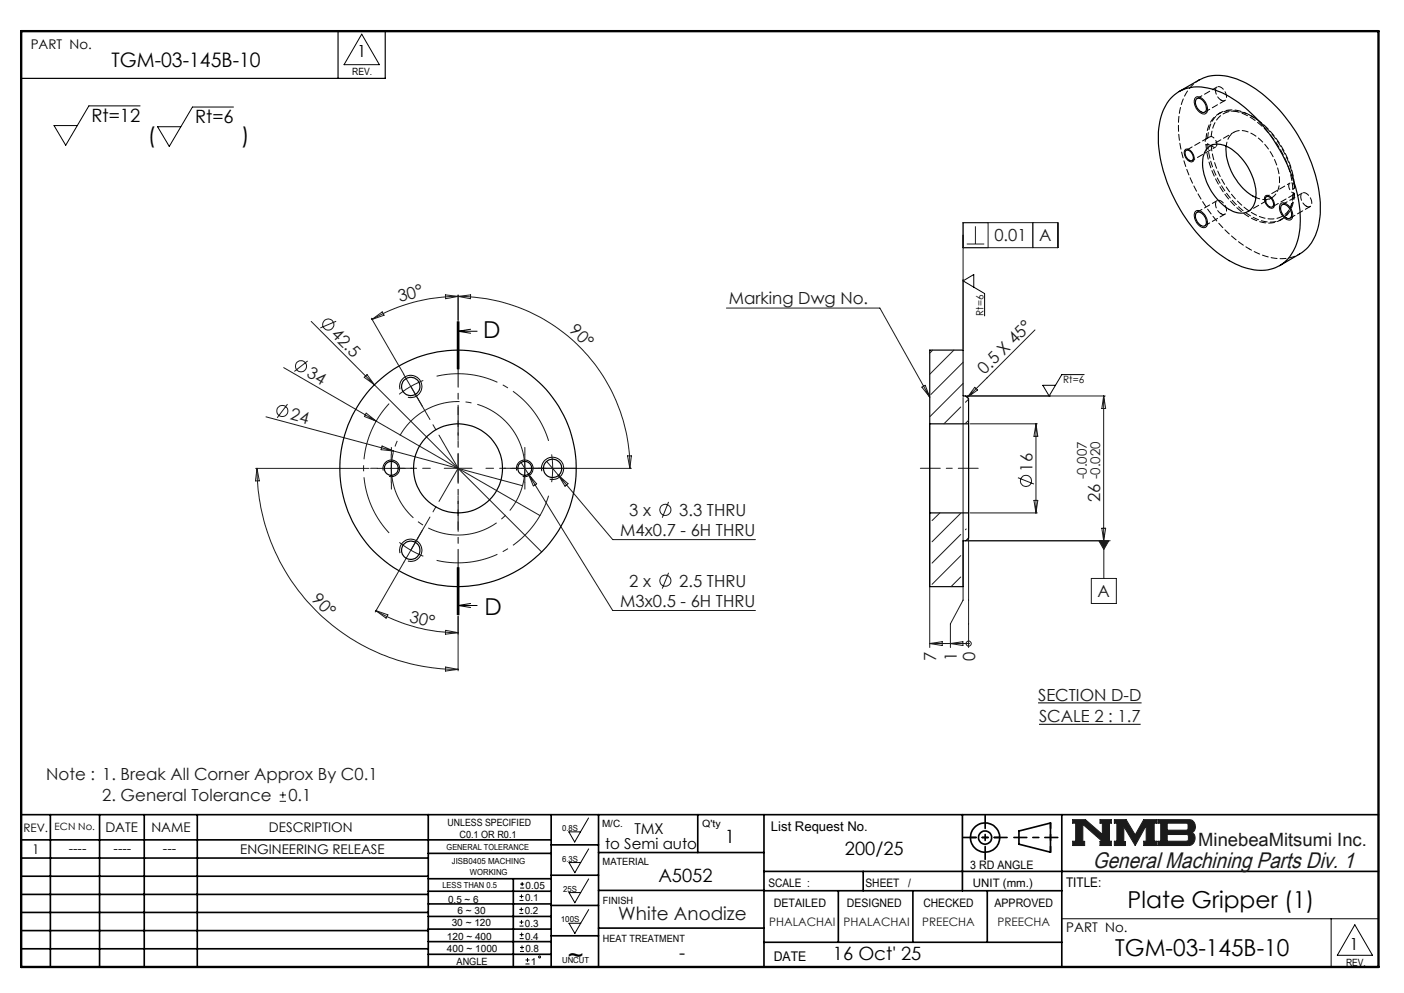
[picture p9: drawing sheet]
<svg xmlns="http://www.w3.org/2000/svg" width="297mm" height="210mm" viewBox="0 0 297 210" stroke-linecap="round" stroke-linejoin="round" font-family="sans-serif">
<g fill="none" stroke="#000" stroke-width=".35">
<path d="M4.5 172.3h287.1M4.5 177.6h112.1M10.7 172.3v32.2M21.1 172.3v32.2M30.5 172.3v32.2M41.7 172.3v32.2M90.6 172.3v32.2M116.6 172.3v32.2M116.6 178.7h10M126.6 172.3v32.2M147.6 172.3v8M161.6 172.3v32.2"/>
<path d="M203.6 172.3v16.1M215.5 175.7l6.7-1.6v6.1l-6.7-1.7zM224.6 172.3v32.2M4.5 185.3h86.1M4.5 181.5h86.1M4.5 189.2h86.1M4.5 193h86.1M4.5 196.8h86.1M90.6 199.1h26M90.6 193.8h26M90.6 188.5h26M90.6 191.2h26"/>
<path d="M90.6 180.5h26M90.6 185.8h26M90.6 196.5h26M108.6 185.8v18.5M116.6 185.1h10M116.6 191.5h10M116.6 197.9h10M126.6 196.3h35M126.6 188.3h35M126.6 180.3h35M161.6 184.3h130M161.6 199.3h63"/>
<path d="M161.6 188.4h63M177.3 188.4v10.9M182.6 184.3v4.1M193.1 188.4v10.9M208.8 188.4v10.9M4.5 200.7h86.1M90.6 201.8h26"/>
<circle cx="208.4" cy="177.1" r="3.1"/>
<circle cx="208.4" cy="177.1" r="1.4"/>
</g>
<path d="M226.9 173.3h2.7l3.6 3.2v-2.4h-.5v-.8h2.4v.8h-.4v3.8h.4v.9h-2.4v-.9h.5l-4.1-3.6v3.6h.3v.9h-2.5v-.9h.6v-3.8h-.6zM235.7 173.3h2.5l1.9 3.3 1.8-3.3h2.8v.8h-.5v3.8h.5v.9h-2.8v-.9h.6v-3.3l-2.4 4.2-2.4-4v3.2h.4v.8h-2.4v-.9h.6v-3.8h-.6zM244.9 173.3h6.6a1.48 1.48 0 0 1 1.3 1.2 1.48 1.48 0 0 1-.7 1.6 1.48 1.48 0 0 1 .7 1.6 1.48 1.48 0 0 1-1.4 1.1h-6.5v-.9h.6v-3.8h-.6zM246.9 174.1h4.1l.3 .2v1l-.3 .3h-4.1zM246.9 176.5h4.2l.3 .3v.8l-.4 .3h-4.1z" fill="none" stroke="#191924" stroke-width=".21"/>
<path d="M76.5 7.2l3.8 6.5h-7.5zM120.3 175.9h2.5l-1.2 2.2zM124.5 173l-1.7 2.9M124.5 179.5l-1.7 2.9M120.4 182.4h2.4l-1.2 2.2zM120.4 188.8h2.4l-1.2 2.1zM120.4 195.3h2.4l-1.2 2.1zM124.5 185.9l-1.7 2.9M124.5 192.4l-1.7 2.9M224.6 194.3h67M281.6 194.3v10.2M286.6 195.6l3.7 6.4h-7.4z" fill="none" stroke="#000" stroke-width=".21"/>
<path d="M4.5 6.6h287.1" fill="none" stroke="#000" stroke-width=".21" stroke-dasharray="6.3 1.3 1.3 1.3" stroke-dashoffset="1.9"/>
<path d="M71.5 6.6v10M81.5 6.6v10h-77" fill="none" stroke="#000" stroke-width=".25"/>
<path d="M205.3 177.1h6.2M222.2 174v6.2" fill="none" stroke="#000" stroke-width=".35" stroke-dasharray="15.2 1.3 1.3 1.3" stroke-dashoffset="14.1"/>
<path d="M203.8 177.1h9.2M208.4 172.5v9.2M214.5 177.1h9.3" fill="none" stroke="#000" stroke-width=".35" stroke-dasharray="15.2 1.3 1.3 1.3" stroke-dashoffset="12.5"/>
<path d="M4.5 6.6h287.1v197.9h-287.1z" fill="none" stroke="#000" stroke-width=".5"/>
<path d="M226.9 173.3v.8h.6v3.8h-.6v.9h2.5v-.9h-.3v-3.6l4.1 3.6h-.5v.9h2.4v-.9h-.4v-3.8h.4v-.8h-2.4v.8h.5v2.4l-3.6-3.2zM235.7 173.3v.8h.6v3.8h-.6v.9h2.4v-.8h-.4v-3.2l2.4 4 2.4-4.2v3.3h-.6v.9h2.8v-.9h-.5v-3.8h.5v-.8h-2.8l-1.8 3.3-1.9-3.3zM246.9 176.5h4.2l.3 .2v1l-.3 .2h-4.2zM244.9 173.3v.8h.6v3.8h-.6v.9h6.9l.7-.5 .3-.9-.1-.7-.6-.6a1.48 1.48 0 0 0 .7-1.6 1.48 1.48 0 0 0-1.3-1.2zM246.9 174.1h4.1l.3 .2v1.1l-.2 .2h-4.2z" fill-rule="evenodd" fill="#191924"/>
<g fill="none" stroke="#191924" stroke-width=".21">
<path d="M203.7 52.4h20.1v-5.3h-20.1v26.9M204.5 51.6h3.7M206.3 47.9v3.7M209 47.1v5.3M218.5 47.1v5.3M60 77.7l54.2 31.3M65.1 76.3l-2.8 2.3M65.8 68l13.4 13.4M71.1 67.9l-3.3 1.4M77 79.8l.6-.6 1.6 2.2zM78.6 67.3l5.7 9.9M78.7 67.5l2.2-1.5 .3 .7z"/>
<path d="M85.4 79.2l3 5.1M94.2 62.4l2.7 .3-2.6 .5zM96.9 62.7a36.4 36.4 0 0 1 36.3 36.4M96.9 62.7a36.4 36.4 0 0 0-18.2 4.8M96.9 62.4v5.4M96.9 62.7l2.7-.3-.1 .8zM153.7 65.1h32.4l10.6 18.9M218.9 69.8l-14.3 14.3M54.1 99.1h24M54.4 99.1a42.5 42.5 0 0 0 42.5 42.5M54.4 99.1l.5 2.6h-.9zM56.3 88.2l27 7.2"/>
<path d="M60.8 85.5l-2.2 2.9M77.5 87.4l2.1 1.7-2.5-1zM79.2 81.4l35.4 35.3M79.8 99.1h5.9M80.8 94.3l2.5 1.1-2.7-.3zM82.8 96.1v5.9M83.3 95.4l27.2 7.3M89.5 80.5a19.6 19.6 0 0 0-5 2.9M108.1 99.1h25.5M110.2 97.8l1.6 2.5M111 96.1v5.9M115.6 97.6l14 16.5h30.2"/>
<path d="M132.8 96.4h.8l-.4 2.7zM195 81.9l.7-.4 1 2.5zM196.7 89.9v47M203.7 84.1v42.8l-2.7 5v5M204.6 83.7h29.2M204.9 89.9v47M205.2 89.6h14.2M206.2 81.9l.6 .6-2.2 1.6zM219.1 89.6v18.9M219.1 89.6l.4 2.7h-.8zM233.5 83.7v38.6M233.5 83.7l.4 2.7h-.8z"/>
<path d="M111.8 100.3l17.8 28.8h30.2M111.8 100.3l1.7 2-.7 .5zM118.1 100.5l2.1 1.8-.7 .5zM141.4 106.1l-1.3 3.4M204.3 114.4h30.5M205.2 108.5h14.2M215.3 101l3.4 1.4M218.7 105.8h.8l-.4 2.7zM232.4 114.4h2.2l-1.1 1.8zM233.1 111.7h.8l-.4 2.7zM79.5 129.1a35 35 0 0 0 17.4 4.7M79.5 129.1l2.6 .9-.4 .7z"/>
<path d="M84.3 120.9l-4.9 8.5M94.3 133.3l2.6 .5-2.7 .3zM96.9 130.3v11.6M141.4 121.1l-1.3 3.4M196.7 136.1h8.2M196.7 136.1l2.6-.4v.8zM201 136.1l2.7-.4v.8zM204.9 136.1h.1M230.9 122.3h5.2v5.3h-5.2zM94.3 141.1l2.6 .5-2.7 .3zM59.2 169.5h1.3M59.2 168.1h1.3"/>
<path d="M59.8 167.5v1.3"/>
<circle cx="63.7" cy="77.4" r="1.18"/>
<circle cx="69.4" cy="68.6" r="1.17"/>
<circle cx="59.7" cy="86.9" r="1.18"/>
<circle cx="140.7" cy="107.8" r="1.18"/>
<circle cx="217" cy="101.7" r="1.18"/>
<circle cx="140.7" cy="122.8" r="1.18"/>
<circle cx="204.9" cy="136.1" r=".54"/>
</g>
<g fill="none" stroke="#000" stroke-width=".21">
<path d="M29.6 22.4h-10.8l-4.9 8.3-2.5-4.1h4.9M49.4 22.6h-8.7l-4.9 8.4-2.5-4.2h4.9M250.7 31.7a1.26 1.26 0 0 1 1.7 1l.2 .3a.79 .79 0 0 1-.4 1.2 .79 .79 0 0 1-1.1-.4l-.5-1.1-.1-.6zM252.9 20.7a1.21 1.21 0 0 1 1.8 .5 2.2 2.2 0 0 1 .4 2.8 1.86 1.86 0 0 1-2.2-1.5l-.3-.8zM203.7 59.1v14.7M252.9 44.7h.1a1.79 1.79 0 0 1 2.2 1.4l.1 .1a1.21 1.21 0 0 1-.6 1.9 2.6 2.6 0 0 1-1.8-3.4zM267.7 41.5a1.21 1.21 0 0 1 1.6 .9l.2 .4a.8 .8 0 0 1-.3 1.2 .8 .8 0 0 1-1.1-.4l-.4-.7-.2-.7zM270.9 43.1a1.58 1.58 0 0 1 2.1 1 1.74 1.74 0 0 1-.1 2.4 2.5 2.5 0 0 1-2-3.4zM96.7 68v10M96.9 70.1h4M96.9 70.1l2.7 .4M96.9 68v10"/>
<path d="M97.1 68v10M99.6 69.6l-2.7 .5M206 60.7v-2.6l-2.3 1.3 4.6 2.7v4.7M229.3 79.2h-4.7l-2.7 4.5-1.3-2.2h2.7M81.1 99.5a1.76 1.76 0 0 1 1.5-2.2 1.76 1.76 0 0 1 1.9 1.9 1.76 1.76 0 0 1-2.2 1.5M84.6 82.3a2.34 2.34 0 0 1 2.1-2.9 2.34 2.34 0 0 1 2.5 2.5 2.34 2.34 0 0 1-2.9 2.1M109.3 99.5a1.76 1.76 0 0 1 1.5-2.2 1.76 1.76 0 0 1 1.9 1.9 1.76 1.76 0 0 1-2.1 1.5M114.6 99.7a2.35 2.35 0 0 1 2.1-3 2.35 2.35 0 0 1 2.5 2.5 2.35 2.35 0 0 1-2.9 2.1M204.6 83.7h17.6M84.6 117a2.34 2.34 0 0 1 2.1-3 2.34 2.34 0 0 1 2.5 2.6 2.34 2.34 0 0 1-2.9 2M96.7 120v10M96.9 128h4"/>
<path d="M96.9 128l2.7 .5M96.9 120v10M97.1 120v10zM99.6 127.6l-2.7 .4M219.6 148.6h21.9M219.8 153.2h21.5M109.9 193.2h.8M109.9 192.3h.8M109.9 195.9h.8M109.9 195h.8M109.9 190.4h.8M109.9 189.6h.8"/>
<path d="M109.9 198.5h.9M109.9 197.7h.9M110 187.8h.9M110 187h.9M110.3 191.9v.8M110.3 189.2v.8M110.3 194.6v.8M110.3 197.2v.9M110.4 199.9v.9M110.5 186.5v.9M110 201.2h.8M110 200.4h.8"/>
<path d="M111.2 203.9h.8M111.2 203h.8M111.6 202.6v.8"/>
<circle cx="114.1" cy="202.4" r=".21"/>
</g>
<path d="M110.4 94.9a14.1 14.1 0 0 0-23.6-5.8 14.1 14.1 0 0 0 6.2 23.5 14.1 14.1 0 0 0 17.7-16.7l-.3-1" fill="none" stroke="#191924" stroke-width=".21" stroke-dasharray="15.2 1.3 1.3 1.3" stroke-dashoffset="1.4" stroke-linecap="butt"/>
<path d="M116.9 99l-.2-2.9M116.9 99l-.2 3M86.9 116.4l2.7 1.2M86.9 116.4l-2.4-1.7" fill="none" stroke="#191924" stroke-width=".21" stroke-dasharray="15.2 1.3 1.3 1.3" stroke-linecap="butt"/>
<path d="M82.3 85.4a20 20 0 0 0 0 27.3M116.1 93.2a20 20 0 0 0-23.7-13.6M92.4 118.5a20 20 0 0 0 23.7-13.7" fill="none" stroke="#191924" stroke-width=".21" stroke-dasharray="15.2 1.3 1.3 1.3" stroke-dashoffset="2.1" stroke-linecap="butt"/>
<path d="M96.9 68v62" fill="none" stroke="#000" stroke-width=".21" stroke-dasharray="6.3 1.3 1.3 1.3" stroke-dashoffset="2.7"/>
<path d="M206.9 99h-12.2" fill="none" stroke="#191924" stroke-width=".21" stroke-dasharray="15.2 1.3 1.3 1.3" stroke-dashoffset="11"/>
<path d="M86.9 81.7l10 17.3M96.9 99l-10 17.4" fill="none" stroke="#191924" stroke-width=".21" stroke-dasharray="15.2 1.3 1.3 1.3" stroke-dashoffset="7.1"/>
<g fill="none" stroke="#191924" stroke-width=".21" stroke-dasharray="15.2 1.3 1.3 1.3">
<path d="M85.4 79.2l-.9-1.7M79.9 99h-1.5M82.8 96.1v-1.5M85.7 99h1.5M88.4 84.3l1 1.6M96.9 99v-2.9M96.9 99h-2.9M96.9 99v3M96.9 99h3M108.1 99h-1.5M111 96.1v-1.5M114 99h-2"/>
<path d="M114 99h1.4M116.9 99h3M116.9 99h-2.9M119.9 99h1.9M82.8 102v1.4M85.4 118.9l-.9 1.7M86.9 116.4l-1.5 2.5M86.9 116.4l1.5-2.6M88.4 113.8l1-1.7M111 102v1.4"/>
</g>
<path d="M91 99h-7M96.9 93.2v-7.1M102.8 99h7.1M96.9 104.9v7.1" fill="none" stroke="#191924" stroke-width=".21" stroke-dasharray="15.2 1.3 1.3 1.3" stroke-dashoffset="13.6"/>
<path d="M232.4 114.4h2.2l-1.1 1.8z" fill="#191924"/>
<g fill="none" stroke="#000" stroke-width=".25">
<path d="M249.4 19.4l4.2-2.5a10 10 0 0 1 9.4 .4 31.2 31.2 0 0 1 14.1 16.3 24.5 24.5 0 0 1 1.8 14.3 8.7 8.7 0 0 1-4 5.8l-4.2 2.5M247.6 20.8a8.1 8.1 0 0 1 8.5-2 23.8 23.8 0 0 1 12.1 9.1 32.5 32.5 0 0 1 6.9 18.9 10.7 10.7 0 0 1-3.8 9 8.6 8.6 0 0 1-8 .8 26.5 26.5 0 0 1-13-11.3 30 30 0 0 1-5.2-18.1 11.5 11.5 0 0 1 2.5-6.4zM250.8 32a.89 .89 0 0 1 1.4 .5 .87 .87 0 0 1-.3 1.5 1.7 1.7 0 0 1-1.1-2zM253.1 20.9a1.54 1.54 0 0 1 2 1.3 1.16 1.16 0 0 1-.4 1.6 2.02 2.02 0 0 1-1.6-2.9zM255.6 31.2a4.1 4.1 0 0 1 5.1 .4 12.3 12.3 0 0 1 4.9 10.2 3.2 3.2 0 0 1-1.7 3 3.2 3.2 0 0 1-3.4-.3 12 12 0 0 1-6-11l.3-1.2zM259.4 30.9a12.1 12.1 0 0 0 6.3 10.9M253.1 45a1.54 1.54 0 0 1 2 1.2 1 1 0 0 1-.5 1.6 2.08 2.08 0 0 1-1.5-2.8zM267.8 41.7a1.41 1.41 0 0 1 1.6 1.8 .71 .71 0 0 1-.7 .3 .71 .71 0 0 1-.6-.5 1.42 1.42 0 0 1-.3-1.6zM271 43.5a1.08 1.08 0 0 1 1.7 .4 1.51 1.51 0 0 1 .1 2.3 2.1 2.1 0 0 1-1.8-2.7zM196.7 89.6v18.9M196.7 89.6v-15.6h7v9.7h.6l.6 .6v5.3M196.7 89.6h8.2"/>
<path d="M204.9 89.6v18.9M196.7 108.5v15.6h7v-9.7h.6l.6-.6v-5.3M196.7 108.5h8.2"/>
<circle cx="82.8" cy="99.1" r="1.48"/>
<circle cx="86.9" cy="81.7" r="1.94"/>
<circle cx="96.9" cy="99.1" r="9.4"/>
<circle cx="96.9" cy="99.1" r="25"/>
<circle cx="111" cy="99.1" r="1.48"/>
<circle cx="116.9" cy="99" r="1.94"/>
<circle cx="86.9" cy="116.4" r="1.95"/>
</g>
<g fill="none" stroke="#191924" stroke-width=".21">
<path d="M197.3 74l-.6 .7M201.8 74l-5.1 5.2M203.7 76.6l-6.8 6.8M203.2 86.1l-3.5 3.5M203.7 81.1l-7 7.1M204.9 84.4l-.7 .7M204.9 88.9l-.7 .7M198.8 108.5l-1.6 1.6M203.2 108.5l-6 6.1M203.2 113l-6 6.1M203.2 117.5l-6 6.1M204.4 111.9l-.2 .1"/>
<path d="M203.2 122l-2 2.1"/>
</g>
<path d="M264.3 52.7a11 11 0 0 0 10.3 1.2l.3-.2" fill="none" stroke="#000" stroke-width=".21" stroke-dasharray="1.3 .6" stroke-dashoffset=".8"/>
<path d="M253.7 16.9a9.7 9.7 0 0 0-4.3 7.9 30.8 30.8 0 0 0 6.2 19.6 28.9 28.9 0 0 0 8.7 8.3M255.5 29.2l.7-.3M256.2 30.8l-.7-.4M273.8 39v.8M265.7 41.8a3.2 3.2 0 0 0 4.9-2.8 12 12 0 0 0-6.6-11.1 3.2 3.2 0 0 0-4.6 3" fill="none" stroke="#000" stroke-width=".21" stroke-dasharray="1.3 .6" stroke-dashoffset=".4"/>
<path d="M258.3 21.2a.76 .76 0 0 0 1 0 .76 .76 0 0 0 .1-1 1.99 1.99 0 0 0-1.9-1.8 1.7 1.7 0 0 0 .4 2.5l.4 .3M258.3 45.2a.76 .76 0 0 0 1 0 .76 .76 0 0 0 .1-.9 1.99 1.99 0 0 0-1.9-1.9 1.7 1.7 0 0 0 .4 2.5l.4 .3M276.3 43.6a.76 .76 0 0 0 1 0 .76 .76 0 0 0 .2-1 1.99 1.99 0 0 0-1.9-1.8 1.7 1.7 0 0 0 .4 2.5l.3 .3" fill="none" stroke="#000" stroke-width=".21" stroke-dasharray="1.3 .6" stroke-dashoffset=".3"/>
<path d="M255.1 30.7l.4-.3M255.5 29.2l-.4 .2M258.2 23.8l-.4 .3M265 24.7l-.3-.2M273.5 40l.3-.2M270.8 46.6l.4-.2M273.8 41v-.1M273.8 41l-.3 .2M273.8 41h.1" fill="none" stroke="#000" stroke-width=".21" stroke-dasharray="1.3 .6"/>
<path d="M257.5 18.4l-4.3 2.4M254.9 23.7l4.2-2.5M255.1 29.4a5.8 5.8 0 0 1 3.6-5.7 8.3 8.3 0 0 1 7.4 2.3 20.9 20.9 0 0 1 7.4 14M255.5 30.4a20.1 20.1 0 0 0 9.9 15.7 5.6 5.6 0 0 0 6.7-.5 6.9 6.9 0 0 0 1.7-4.6M256.2 28.9a5.3 5.3 0 0 1 3.8-5.3 9.2 9.2 0 0 1 7.8 3.2 20.2 20.2 0 0 1 6 12.2M273.8 39.8a20.1 20.1 0 0 0-9.9-15.7 5.6 5.6 0 0 0-6.7 .5 6.9 6.9 0 0 0-1.7 4.6M254.9 47.7l4.2-2.4M257.5 42.4l-4.3 2.5M272.9 46.1l4.3-2.4M273.5 41.2a5.8 5.8 0 0 1-3.6 5.8 8.3 8.3 0 0 1-7.4-2.3 20.9 20.9 0 0 1-7.4-14M273.8 40.9a5.3 5.3 0 0 1-3.7 5.3 9.2 9.2 0 0 1-7.9-3.2 20.2 20.2 0 0 1-6-12.2M275.5 40.8l-4.2 2.5" fill="none" stroke="#000" stroke-width=".21" stroke-dasharray="1.3 .6" stroke-dashoffset=".1"/>
<path d="M252.2 33.9l5-2.8M256.2 28.9a1.61 1.61 0 0 1 1 2.1l-.5 .1-.5-.3M261 28l-4.9 2.8M272.9 38.7l-5 2.9M264.1 44.7l4.9-2.9M273.8 40.9a1.61 1.61 0 0 1-1-2.1l.5-.1 .5 .3" fill="none" stroke="#000" stroke-width=".21" stroke-dasharray="1.3 .6" stroke-dashoffset=".6"/>
<path d="M255.1 29.4a1.12 1.12 0 0 0 0 1.3M273.5 41.2a1.12 1.12 0 0 0 0-1.2" fill="none" stroke="#000" stroke-width=".21" stroke-dasharray="1.3 .6" stroke-dashoffset=".7"/>
<path d="M255.6 29.1l-4.6 2.7M269.2 43.7l4.6-2.6" fill="none" stroke="#000" stroke-width=".21" stroke-dasharray="1.3 .6" stroke-dashoffset="-.2"/>
<g font-size="4.9">
<text x="102.2" y="71.5">D</text>
<text x="102.5" y="130.1">D</text>
<text x="238.5" y="192">Plate Gripper (1)</text>
<text x="120.1" y="203.7">~</text>
<text x="235.9" y="202.1">TGM-03-145B-10</text>
</g>
<g font-size="4.7">
<text x="31.2" y="30.2">(</text>
<text x="51.1" y="30.2">)</text>
</g>
<text font-size="4.7" fill="#191924" x="231.2" y="183.6">General Machining Parts Div. 1</text>
<text font-size="4.2" x="23.6" y="14.3">TGM-03-145B-10</text>
<g font-size="3.9">
<text x="19.3" y="25.7">Rt=12</text>
<text x="41.3" y="25.9">Rt=6</text>
<text x="153.3" y="178.4">1</text>
<text x="178.7" y="180.8">200/25</text>
<text x="139.3" y="186.6">A5052</text>
<text x="143.7" y="202.9">-</text>
<text x="176.2" y="203.1">16 Oct' 25</text>
</g>
<g font-size="3.9" fill="#191924">
<text x="253.5" y="178.9">MinebeaMitsumi Inc.</text>
<text x="130.8" y="194.7">White Anodize</text>
</g>
<g font-size="3.5">
<text x="75.6" y="12.1">1</text>
<text x="285.5" y="200.9">1</text>
</g>
<g font-size="3.5" fill="#191924">
<text x="210.4" y="51.1">0.01</text>
<text x="219.8" y="51.1">A</text>
<text x="84.6" y="63.9" transform="rotate(-15 84.6 63.9)">30°</text>
<text x="154.2" y="64.4">Marking Dwg No.</text>
<text x="69.9" y="70.9" transform="rotate(45 69.9 70.9)">42.5</text>
<text x="120.3" y="70.1" transform="rotate(43 120.3 70.1)">90°</text>
<text x="64.7" y="79.6" transform="rotate(30 64.7 79.6)">34</text>
<text x="208.3" y="79.3" transform="rotate(-45 208.3 79.3)">0.5 X 45°</text>
<text x="61.3" y="88.7" transform="rotate(15 61.3 88.7)">24</text>
<text x="218.4" y="99.7" transform="rotate(-90 218.4 99.7)">16</text>
<text x="232.7" y="106.2" transform="rotate(-90 232.7 106.2)">26</text>
<text x="131.2" y="113.3">M4x0.7 - 6H THRU</text>
<text x="133.1" y="109.1">3 x</text>
<text x="143.7" y="109.1">3.3 THRU</text>
<text x="133.1" y="124.1">2 x</text>
<text x="143.7" y="124.1">2.5 THRU</text>
<text x="65.8" y="127" transform="rotate(44 65.8 127)">90°</text>
<text x="86.5" y="131.5" transform="rotate(13 86.5 131.5)">30°</text>
<text x="131.2" y="128.3">M3x0.5 - 6H THRU</text>
<text x="232.2" y="126.3">A</text>
<text x="198" y="139.8" transform="rotate(-90 198 139.8)">7</text>
<text x="202.4" y="139.8" transform="rotate(-90 202.4 139.8)">1</text>
<text x="206.3" y="139.8" transform="rotate(-90 206.3 139.8)">0</text>
<text x="219.6" y="148.3">SECTION D-D</text>
<text x="219.8" y="152.8">SCALE 2 : 1.7</text>
<text x="9.8" y="164.9">Note : 1. Break All Corner Approx By C0.1</text>
<text x="21.6" y="169.4">2. General Tolerance</text>
<text x="61" y="169.4">0.1</text>
</g>
<g font-size="3.2">
<text x="128" y="179.5">to Semi auto</text>
<text x="134.2" y="176.3">TMX</text>
</g>
<g font-size="2.8">
<text x="6.5" y="10.4">PART No.</text>
<text x="22.3" y="175.9">DATE</text>
<text x="32" y="175.9">NAME</text>
<text x="56.9" y="175.9">DESCRIPTION</text>
<text x="163.1" y="175.7">List Request No.</text>
<text x="6.8" y="180.6">1</text>
<text x="14.5" y="180.3">----</text>
<text x="24" y="180.3">----</text>
<text x="34.5" y="180.3">---</text>
<text x="50.8" y="180.7">ENGINEERING RELEASE</text>
<text x="225.5" y="187.6">TITLE:</text>
<text x="225.6" y="197.2">PART No.</text>
<text x="163.7" y="203.2">DATE</text>
</g>
<g font-size="2.8" fill="#191924">
<text x="229.9" y="101.3" transform="rotate(-90 229.9 101.3)">-0.007</text>
<text x="232.7" y="101.3" transform="rotate(-90 232.7 101.3)">-0.020</text>
</g>
<g font-size="2.5">
<text x="4.9" y="175.9">REV.</text>
<text x="205.2" y="183.8">3 RD ANGLE</text>
<text x="162.5" y="187.5">SCALE :</text>
<text x="163.7" y="191.7">DETAILED</text>
<text x="179.2" y="191.9">DESIGNED</text>
<text x="183.1" y="187.5">SHEET</text>
<text x="192.1" y="187.5">/</text>
<text x="195.3" y="191.9">CHECKED</text>
<text x="205.8" y="187.5">UNIT (mm.)</text>
<text x="210.4" y="191.9">APPROVED</text>
</g>
<g font-size="2.5" fill="#191924">
<text x="162.7" y="195.9">PHALACHAI PHALACHAI</text>
<text x="195.1" y="195.9">PREECHA</text>
<text x="211" y="195.9">PREECHA</text>
</g>
<g font-size="2.1">
<text x="74.5" y="16">REV.</text>
<text x="208.1" y="66.8" transform="rotate(-90 208.1 66.8)">Rt=6</text>
<text x="224.9" y="81">Rt=6</text>
<text x="11.6" y="175.6">ECN No.</text>
<text x="94.7" y="174.7">UNLESS SPECIFIED</text>
<text x="97.2" y="177.3">C0.1 OR R0.1</text>
<text x="127.3" y="174.9">M/C.</text>
<text x="148.6" y="175">Q'ty</text>
<text x="127.5" y="183">MATERIAL</text>
<text x="94.8" y="191">0.5 ~ 6</text>
<text x="111.1" y="190.6">0.1</text>
<text x="111.2" y="188">0.05</text>
<text x="127.6" y="191.1">FINISH</text>
<text x="95.6" y="195.9">30 ~ 120</text>
<text x="96.8" y="193.3">6 ~ 30</text>
<text x="111" y="193.4">0.2</text>
<text x="111.1" y="196.1">0.3</text>
<text x="94.5" y="198.8">120 ~ 400</text>
<text x="94.5" y="201.3">400 ~ 1000</text>
<text x="111.1" y="198.7">0.4</text>
<text x="111.2" y="201.4">0.8</text>
<text x="127.6" y="199.2">HEAT TREATMENT</text>
<text x="96.6" y="204.1">ANGLE</text>
<text x="112.3" y="204.1">1</text>
<text x="284.7" y="204.3">REV.</text>
</g>
<g font-size="1.8">
<text x="94.5" y="179.8">GENERAL TOLERANCE</text>
<text x="118.9" y="175.7">0.8S</text>
<text x="95.6" y="182.8">JISB0405 MACHING</text>
<text x="99.4" y="185.1">WORKING</text>
<text x="118.9" y="182.2">6.3S</text>
<text x="93.6" y="187.8">LESS THAN 0.5</text>
<text x="119.1" y="188.6">25S</text>
<text x="118.6" y="195.1">100S</text>
<text x="118.9" y="203.6">UNCUT</text>
</g>
</svg>
